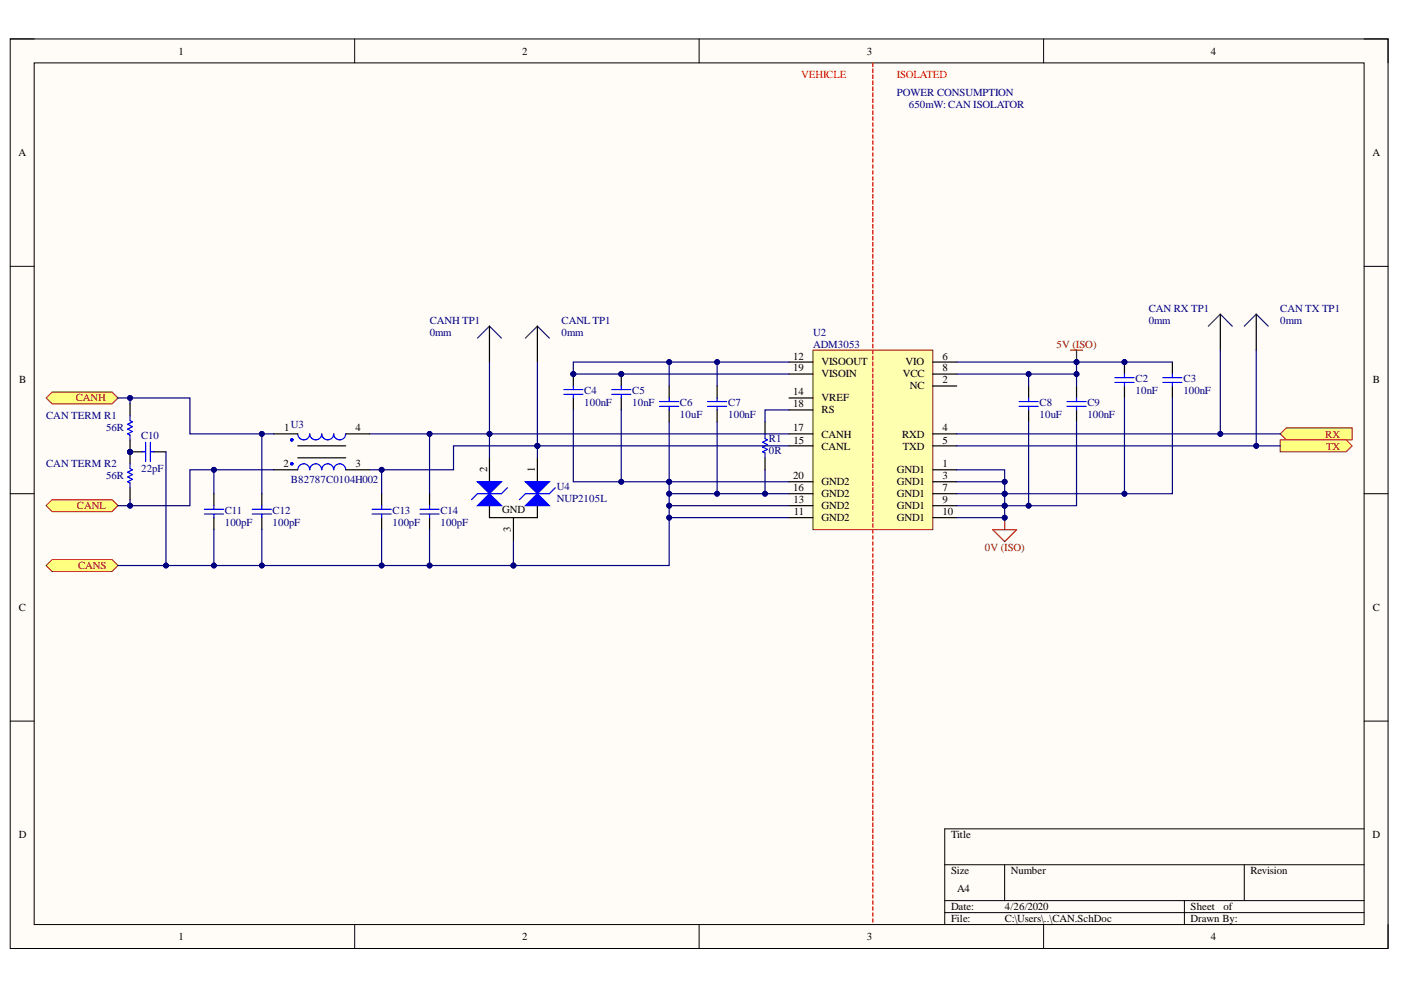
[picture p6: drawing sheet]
<svg xmlns="http://www.w3.org/2000/svg" width="297mm" height="210mm" viewBox="0 0 297 210" stroke-linecap="round" stroke-linejoin="round" font-family="sans-serif">
<path d="M2.2 8.3h292.1v192.8h-292.1z" fill-rule="evenodd" fill="#fffcf8"/>
<path d="M2.2 8.3h292.1v192.8h-292.1z" fill="none" stroke="#000" stroke-width=".21"/>
<path d="M7.2 13.3h282v182.7h-282z" fill-rule="evenodd" fill="#fffcf8"/>
<g fill="none" stroke="#000" stroke-width=".21">
<path d="M2.2 8.3h5M7.2 13.3h282v182.7h-282zM75.2 8.3v5M148.2 8.3v5M221.3 8.3v5M289.2 8.3h5.1v5M2.2 56.5h5M289.2 56.5h5.1M2.2 104.7h5M289.2 104.7h5.1M2.2 152.9h5M289.2 152.9h5.1"/>
<path d="M289.2 175.7h-88.9v20.3M75.2 196v5.1M148.2 196v5.1M200.3 183.3h88.9M200.3 191h88.9M200.3 193.5h88.9M213 183.3v7.7M221.3 196v5.1M251.1 191v5M263.8 183.3v7.7M294.3 196v5.1"/>
</g>
<path d="M172.4 74.2h25.4v38.1h-25.4z" fill-rule="evenodd" fill="#ffffb0"/>
<path d="M172.4 74.2h25.4v38.1h-25.4z" fill="none" stroke="#800000" stroke-width=".21"/>
<g fill="none" stroke="#000" stroke-width=".25">
<path d="M167.3 76.8h5.1M167.3 79.3h5.1M197.8 76.8h5.1M197.8 79.3h5.1M167.3 92h5.1M167.3 84.4h5.1M167.3 94.5h5.1M167.3 86.9h5.1M197.8 99.6h5.1M197.8 81.8h5.1M197.8 92h5.1M197.8 94.5h5.1"/>
<path d="M167.3 102.1h5.1M167.3 104.7h5.1M167.3 107.2h5.1M167.3 109.8h5.1M197.8 102.1h5.1M197.8 104.7h5.1M197.8 107.2h5.1M197.8 109.8h5.1"/>
</g>
<path d="M9.8 119.9l1.3-1.3h12.7l1.2 1.3-1.2 1.3h-12.7z" fill-rule="evenodd" fill="#ffff80"/>
<path d="M9.8 119.9l1.3-1.3h12.7l1.2 1.3-1.2 1.3h-12.7z" fill="none" stroke="#800000" stroke-width=".21"/>
<path d="M210.5 112.3h5l-2.5 2.5zM213 109.8v2.5" fill="none" stroke="#800000" stroke-width=".25"/>
<circle cx="213" cy="109.8" r=".51" fill="#000080"/>
<circle cx="213" cy="109.8" r=".51" fill="none" stroke="#000080" stroke-width=".21"/>
<path d="M227 74.2h2.5M228.2 74.2v2.6" fill="none" stroke="#800000" stroke-width=".25"/>
<circle cx="228.2" cy="76.8" r=".51" fill="#000080"/>
<circle cx="228.2" cy="76.8" r=".51" fill="none" stroke="#000080" stroke-width=".21"/>
<path d="M271.4 92l1.3-1.3h14v2.6h-14z" fill-rule="evenodd" fill="#ffff80"/>
<path d="M271.4 92l1.3-1.3h14v2.6h-14z" fill="none" stroke="#800000" stroke-width=".21"/>
<g fill="none" stroke="#f00" stroke-width=".25">
<path d="M185.1 13.3v.8M185.1 14.6v.8M185.1 15.9v.8M185.1 17.1v.8M185.1 18.4v.8M185.1 19.7v.8M185.1 20.9v.8M185.1 22.2v.8M185.1 23.5v.8M185.1 24.8v.7M185.1 26v.8M185.1 27.3v.8"/>
<path d="M185.1 28.6v.8M185.1 29.8v.8M185.1 31.1v.8M185.1 32.4v.8M185.1 33.6v.8M185.1 34.9v.8M185.1 36.2v.8M185.1 37.4v.8M185.1 38.7v.8M185.1 40v.8M185.1 41.2v.8M185.1 42.5v.8"/>
<path d="M185.1 43.8v.8M185.1 45v.8M185.1 46.3v.8M185.1 47.6v.8M185.1 48.9v.7M185.1 50.1v.8M185.1 51.4v.8M185.1 52.7v.8M185.1 53.9v.8M185.1 55.2v.8M185.1 56.5v.8M185.1 57.7v.8"/>
<path d="M185.1 59v.8M185.1 60.3v.8M185.1 61.5v.8M185.1 62.8v.8M185.1 64.1v.8M185.1 65.3v.8M185.1 66.6v.8M185.1 67.9v.8M185.1 69.2v.7M185.1 70.4v.8M185.1 71.7v.8M185.1 73v.8"/>
<path d="M185.1 74.2v.8M185.1 75.5v.8M185.1 76.8v.8M185.1 78v.8M185.1 79.3v.8M185.1 80.6v.8M185.1 81.8v.8M185.1 83.1v.8M185.1 84.4v.8M185.1 85.7v.7M185.1 86.9v.8M185.1 88.2v.8"/>
<path d="M185.1 89.5v.8M185.1 90.7v.8M185.1 92v.8M185.1 93.3v.8M185.1 94.5v.8M185.1 95.8v.8M185.1 97.1v.8M185.1 98.3v.8M185.1 99.6v.8M185.1 100.9v.8M185.1 102.1v.8M185.1 103.4v.8"/>
<path d="M185.1 104.7v.8M185.1 106v.7M185.1 107.2v.8M185.1 108.5v.8M185.1 109.8v.8M185.1 111v.8M185.1 112.3v.8M185.1 113.6v.8M185.1 114.8v.8M185.1 116.1v.8M185.1 117.4v.8M185.1 118.6v.8"/>
<path d="M185.1 119.9v.8M185.1 121.2v.8M185.1 122.4v.8M185.1 123.7v.8M185.1 125v.8M185.1 126.2v.8M185.1 127.5v.8M185.1 128.8v.8M185.1 130.1v.7M185.1 131.3v.8M185.1 132.6v.8M185.1 133.9v.8"/>
<path d="M185.1 135.1v.8M185.1 136.4v.8M185.1 137.7v.8M185.1 138.9v.8M185.1 140.2v.8M185.1 141.5v.8M185.1 142.7v.8M185.1 144v.8M185.1 145.3v.8M185.1 146.5v.8M185.1 147.8v.8M185.1 149.1v.8"/>
<path d="M185.1 150.4v.7M185.1 151.6v.8M185.1 152.9v.8M185.1 154.2v.8M185.1 155.4v.8M185.1 156.7v.8M185.1 158v.8M185.1 159.2v.8M185.1 160.5v.8M185.1 161.8v.8M185.1 163v.8M185.1 164.3v.8"/>
<path d="M185.1 165.6v.8M185.1 166.9v.7M185.1 168.1v.8M185.1 169.4v.8M185.1 170.7v.8M185.1 171.9v.8M185.1 173.2v.8M185.1 174.5v.8M185.1 175.7v.8M185.1 177v.8M185.1 178.3v.8M185.1 179.5v.8"/>
<path d="M185.1 180.8v.8M185.1 182.1v.8M185.1 183.3v.8M185.1 184.6v.8M185.1 185.9v.8M185.1 187.2v.7M185.1 188.4v.8M185.1 189.7v.8M185.1 191v.8M185.1 192.2v.8M185.1 193.5v.8M185.1 194.8v.8"/>
</g>
<circle cx="121.6" cy="79.3" r=".51" fill="#000080"/>
<circle cx="121.6" cy="79.3" r=".51" fill="none" stroke="#000080" stroke-width=".21"/>
<path d="M121.6 79.3v2.5M121.6 84.4v2.5" fill="none" stroke="#000" stroke-width=".25"/>
<circle cx="121.6" cy="79.3" r=".51" fill="#000080"/>
<circle cx="121.6" cy="79.3" r=".51" fill="none" stroke="#000080" stroke-width=".21"/>
<g fill="none" stroke="#00f" stroke-width=".25">
<path d="M248.6 79.3v.8M119.5 82.6h4.1M119.5 83.6h4.1M121.6 81.8v.8M121.6 83.6v.8M150 85.1h4.1M150 86.2h4.1M152 84.4v.7M152 86.2v.7M226.2 85.1h4.1M226.2 86.2h4.1M228.2 84.4v.7"/>
<path d="M228.2 86.2v.7M246.5 80.1h4.1M246.5 81.1h4.1M248.6 81.1v.7"/>
</g>
<path d="M248.6 76.8v2.5M152 81.8v2.6M152 86.9v2.6M228.2 81.8v2.6M228.2 86.9v2.6M248.6 81.8v2.6" fill="none" stroke="#000" stroke-width=".25"/>
<circle cx="131.7" cy="79.3" r=".51" fill="#000080"/>
<circle cx="131.7" cy="79.3" r=".51" fill="none" stroke="#000080" stroke-width=".21"/>
<path d="M131.7 79.3v2.5M131.7 84.4v2.5" fill="none" stroke="#000" stroke-width=".25"/>
<circle cx="131.7" cy="79.3" r=".51" fill="#000080"/>
<circle cx="131.7" cy="79.3" r=".51" fill="none" stroke="#000080" stroke-width=".21"/>
<path d="M129.7 82.6h4M129.7 83.6h4M131.7 81.8v.8M131.7 83.6v.8" fill="none" stroke="#00f" stroke-width=".25"/>
<circle cx="238.4" cy="76.8" r=".51" fill="#000080"/>
<circle cx="238.4" cy="76.8" r=".51" fill="none" stroke="#000080" stroke-width=".21"/>
<path d="M238.4 76.8v2.5M238.4 81.8v2.6" fill="none" stroke="#000" stroke-width=".25"/>
<circle cx="238.4" cy="76.8" r=".51" fill="#000080"/>
<circle cx="238.4" cy="76.8" r=".51" fill="none" stroke="#000080" stroke-width=".21"/>
<path d="M238.4 79.3v.8M139.8 85.1h4.1M139.8 86.2h4.1M141.9 84.4v.7M141.9 86.2v.7M216.1 85.1h4M216.1 86.2h4M218.1 84.4v.7M218.1 86.2v.7M236.4 80.1h4M236.4 81.1h4M238.4 81.1v.7" fill="none" stroke="#00f" stroke-width=".25"/>
<path d="M141.9 81.8v2.6M141.9 86.9v2.6M218.1 81.8v2.6M218.1 86.9v2.6" fill="none" stroke="#000" stroke-width=".25"/>
<path d="M9.8 107.2l1.3-1.3h12.7l1.2 1.3-1.2 1.3h-12.7z" fill-rule="evenodd" fill="#ffff80"/>
<path d="M9.8 107.2l1.3-1.3h12.7l1.2 1.3-1.2 1.3h-12.7z" fill="none" stroke="#800000" stroke-width=".21"/>
<circle cx="27.6" cy="95.8" r=".51" fill="#000080"/>
<circle cx="27.6" cy="95.8" r=".51" fill="none" stroke="#000080" stroke-width=".21"/>
<path d="M27.6 95.8h2.5M32.7 95.8h2.5" fill="none" stroke="#000" stroke-width=".25"/>
<circle cx="27.6" cy="95.8" r=".51" fill="#000080"/>
<circle cx="27.6" cy="95.8" r=".51" fill="none" stroke="#000080" stroke-width=".21"/>
<path d="M30.1 95.8h.8M30.9 93.8v4M31.9 93.8v4M31.9 95.8h.8" fill="none" stroke="#00f" stroke-width=".25"/>
<circle cx="27.6" cy="95.8" r=".51" fill="#000080"/>
<circle cx="27.6" cy="95.8" r=".51" fill="none" stroke="#000080" stroke-width=".21"/>
<path d="M27.6 85.6v2.6M27.6 93.3v2.5" fill="none" stroke="#000" stroke-width=".25"/>
<circle cx="27.6" cy="95.8" r=".51" fill="#000080"/>
<circle cx="27.6" cy="95.8" r=".51" fill="none" stroke="#000080" stroke-width=".21"/>
<path d="M27.6 88.2v1l.5 .3-1 .5 1 .5-1 .5 1 .5-1 .5 .5 .2v1.1" fill="none" stroke="#00f" stroke-width=".25"/>
<circle cx="27.6" cy="95.8" r=".51" fill="#000080"/>
<circle cx="27.6" cy="95.8" r=".51" fill="none" stroke="#000080" stroke-width=".21"/>
<path d="M27.6 95.8v2.5" fill="none" stroke="#000" stroke-width=".25"/>
<circle cx="27.6" cy="95.8" r=".51" fill="#000080"/>
<circle cx="27.6" cy="95.8" r=".51" fill="none" stroke="#000080" stroke-width=".21"/>
<path d="M27.6 103.4v2.5" fill="none" stroke="#000" stroke-width=".25"/>
<path d="M27.6 98.3v1l.5 .3-1 .5 1 .5-1 .5 1 .5-1 .5 .5 .3v1" fill="none" stroke="#00f" stroke-width=".25"/>
<path d="M9.8 84.4l1.3-1.3h12.7l1.2 1.3-1.2 1.2h-12.7z" fill-rule="evenodd" fill="#ffff80"/>
<path d="M9.8 84.4l1.3-1.3h12.7l1.2 1.3-1.2 1.2h-12.7z" fill="none" stroke="#800000" stroke-width=".21"/>
<path d="M103.8 69.2v7.6M113.9 69.2v7.6M258.7 66.6v7.6M266.3 66.6v7.6M45.3 104.7v2.5M45.3 109.8v2.5M55.5 104.7v2.5M55.5 109.8v2.5M80.9 104.7v2.5M80.9 109.8v2.5M91.1 104.7v2.5M91.1 109.8v2.5" fill="none" stroke="#000" stroke-width=".25"/>
<g fill="none" stroke="#00f" stroke-width=".25">
<path d="M43.3 108h4.1M43.3 109h4.1M45.3 107.2v.8M45.3 109v.8M53.5 108h4M53.5 109h4M55.5 107.2v.8M55.5 109v.8M78.9 108h4M78.9 109h4M80.9 107.2v.8M80.9 109v.8"/>
<path d="M89 108h4.1M89 109h4.1M91.1 107.2v.8M91.1 109v.8"/>
</g>
<path d="M101.2 71.7l2.6-2.5 2.5 2.5M111.4 71.7l2.5-2.5 2.6 2.5M256.2 69.2l2.5-2.6 2.6 2.6M263.8 69.2l2.5-2.6 2.6 2.6" fill="none" stroke="#073763" stroke-width=".25"/>
<path d="M271.4 93.3h14l1.3 1.2-1.3 1.3h-14z" fill-rule="evenodd" fill="#ffff80"/>
<path d="M271.4 93.3h14l1.3 1.2-1.3 1.3h-14z" fill="none" stroke="#800000" stroke-width=".21"/>
<path d="M103.8 97.1v5M113.9 97.1v5M162.2 89.5v2.5M162.2 97.1v2.5" fill="none" stroke="#000" stroke-width=".25"/>
<path d="M162.2 92v1l.5 .3-1 .5 1 .5-1 .5 1 .5-1 .5 .5 .3v1" fill="none" stroke="#00f" stroke-width=".25"/>
<path d="M101.2 102.1h5.1l-2.5 2.6z" fill="#00f"/>
<path d="M101.2 102.1h5.1l-2.5 2.6zM107.6 103.4l-1.3 1.3h-5.1l-1.2 1.2M117.7 103.4l-1.2 1.3h-5.1l-1.3 1.2" fill="none" stroke="#00f" stroke-width=".25"/>
<path d="M103.8 107.2v2.6h10.1v-2.6M108.9 109.8v5" fill="none" stroke="#000" stroke-width=".25"/>
<path d="M101.2 107.2l2.6-2.5 2.5 2.5z" fill="#00f"/>
<path d="M101.2 107.2l2.6-2.5 2.5 2.5z" fill="none" stroke="#00f" stroke-width=".25"/>
<path d="M111.4 102.1h5.1l-2.6 2.6z" fill="#00f"/>
<path d="M111.4 102.1h5.1l-2.6 2.6z" fill="none" stroke="#00f" stroke-width=".25"/>
<path d="M111.4 107.2l2.5-2.5 2.6 2.5z" fill="#00f"/>
<path d="M111.4 107.2l2.5-2.5 2.6 2.5z" fill="none" stroke="#00f" stroke-width=".25"/>
<path d="M167.3 92h-63.5v5.1" fill="none" stroke="#11037f" stroke-width=".25"/>
<circle cx="103.8" cy="92" r=".51" fill="#000080"/>
<circle cx="103.8" cy="92" r=".51" fill="none" stroke="#000080" stroke-width=".21"/>
<path d="M113.9 94.5v2.6" fill="none" stroke="#11037f" stroke-width=".25"/>
<circle cx="113.9" cy="94.5" r=".51" fill="#000080"/>
<circle cx="113.9" cy="94.5" r=".51" fill="none" stroke="#000080" stroke-width=".21"/>
<path d="M108.9 114.8v5.1" fill="none" stroke="#11037f" stroke-width=".25"/>
<circle cx="108.9" cy="119.9" r=".51" fill="#000080"/>
<circle cx="108.9" cy="119.9" r=".51" fill="none" stroke="#000080" stroke-width=".21"/>
<path d="M141.9 76.8v5M167.3 86.9h-5.1v2.6" fill="none" stroke="#000080" stroke-width=".25"/>
<circle cx="141.9" cy="76.8" r=".51" fill="#000080"/>
<circle cx="141.9" cy="76.8" r=".51" fill="none" stroke="#000080" stroke-width=".21"/>
<path d="M141.9 109.8v10.1h-33" fill="none" stroke="#000080" stroke-width=".25"/>
<circle cx="141.9" cy="109.8" r=".51" fill="#000080"/>
<circle cx="141.9" cy="109.8" r=".51" fill="none" stroke="#000080" stroke-width=".21"/>
<circle cx="108.9" cy="119.9" r=".51" fill="#000080"/>
<circle cx="108.9" cy="119.9" r=".51" fill="none" stroke="#000080" stroke-width=".21"/>
<path d="M202.9 107.2h10.1v2.6h-10.1" fill="none" stroke="#11037f" stroke-width=".25"/>
<circle cx="213" cy="109.8" r=".51" fill="#000080"/>
<circle cx="213" cy="109.8" r=".51" fill="none" stroke="#000080" stroke-width=".21"/>
<circle cx="213" cy="107.2" r=".51" fill="#000080"/>
<circle cx="213" cy="107.2" r=".51" fill="none" stroke="#000080" stroke-width=".21"/>
<path d="M202.9 104.7h10.1v2.5" fill="none" stroke="#11037f" stroke-width=".25"/>
<circle cx="213" cy="107.2" r=".51" fill="#000080"/>
<circle cx="213" cy="107.2" r=".51" fill="none" stroke="#000080" stroke-width=".21"/>
<circle cx="213" cy="104.7" r=".51" fill="#000080"/>
<circle cx="213" cy="104.7" r=".51" fill="none" stroke="#000080" stroke-width=".21"/>
<path d="M202.9 102.1h10.1v2.6" fill="none" stroke="#11037f" stroke-width=".25"/>
<circle cx="213" cy="104.7" r=".51" fill="#000080"/>
<circle cx="213" cy="104.7" r=".51" fill="none" stroke="#000080" stroke-width=".21"/>
<circle cx="213" cy="102.1" r=".51" fill="#000080"/>
<circle cx="213" cy="102.1" r=".51" fill="none" stroke="#000080" stroke-width=".21"/>
<path d="M202.9 99.6h10.1v2.5" fill="none" stroke="#11037f" stroke-width=".25"/>
<circle cx="213" cy="102.1" r=".51" fill="#000080"/>
<circle cx="213" cy="102.1" r=".51" fill="none" stroke="#000080" stroke-width=".21"/>
<path d="M218.1 79.3v2.5" fill="none" stroke="#11037f" stroke-width=".25"/>
<circle cx="218.1" cy="79.3" r=".51" fill="#000080"/>
<circle cx="218.1" cy="79.3" r=".51" fill="none" stroke="#000080" stroke-width=".21"/>
<path d="M218.1 89.5v17.7h-5.1" fill="none" stroke="#11037f" stroke-width=".25"/>
<circle cx="218.1" cy="107.2" r=".51" fill="#000080"/>
<circle cx="218.1" cy="107.2" r=".51" fill="none" stroke="#000080" stroke-width=".21"/>
<circle cx="213" cy="107.2" r=".51" fill="#000080"/>
<circle cx="213" cy="107.2" r=".51" fill="none" stroke="#000080" stroke-width=".21"/>
<path d="M228.2 89.5v17.7h-10.1" fill="none" stroke="#11037f" stroke-width=".25"/>
<circle cx="218.1" cy="107.2" r=".51" fill="#000080"/>
<circle cx="218.1" cy="107.2" r=".51" fill="none" stroke="#000080" stroke-width=".21"/>
<path d="M238.4 84.4v20.3h-25.4" fill="none" stroke="#11037f" stroke-width=".25"/>
<circle cx="238.4" cy="104.7" r=".51" fill="#000080"/>
<circle cx="238.4" cy="104.7" r=".51" fill="none" stroke="#000080" stroke-width=".21"/>
<circle cx="213" cy="104.7" r=".51" fill="#000080"/>
<circle cx="213" cy="104.7" r=".51" fill="none" stroke="#000080" stroke-width=".21"/>
<path d="M248.6 84.4v20.3h-10.2" fill="none" stroke="#11037f" stroke-width=".25"/>
<circle cx="238.4" cy="104.7" r=".51" fill="#000080"/>
<circle cx="238.4" cy="104.7" r=".51" fill="none" stroke="#000080" stroke-width=".21"/>
<path d="M228.2 76.8v2.5" fill="none" stroke="#11037f" stroke-width=".25"/>
<circle cx="228.2" cy="76.8" r=".51" fill="#000080"/>
<circle cx="228.2" cy="76.8" r=".51" fill="none" stroke="#000080" stroke-width=".21"/>
<circle cx="228.2" cy="79.3" r=".51" fill="#000080"/>
<circle cx="228.2" cy="79.3" r=".51" fill="none" stroke="#000080" stroke-width=".21"/>
<path d="M113.9 94.5h53.4" fill="none" stroke="#000080" stroke-width=".25"/>
<circle cx="113.9" cy="94.5" r=".51" fill="#000080"/>
<circle cx="113.9" cy="94.5" r=".51" fill="none" stroke="#000080" stroke-width=".21"/>
<path d="M167.3 107.2h-25.4v2.6h25.4" fill="none" stroke="#000080" stroke-width=".25"/>
<circle cx="141.9" cy="107.2" r=".51" fill="#000080"/>
<circle cx="141.9" cy="107.2" r=".51" fill="none" stroke="#000080" stroke-width=".21"/>
<circle cx="141.9" cy="109.8" r=".51" fill="#000080"/>
<circle cx="141.9" cy="109.8" r=".51" fill="none" stroke="#000080" stroke-width=".21"/>
<path d="M152 76.8v5" fill="none" stroke="#000080" stroke-width=".25"/>
<circle cx="152" cy="76.8" r=".51" fill="#000080"/>
<circle cx="152" cy="76.8" r=".51" fill="none" stroke="#000080" stroke-width=".21"/>
<path d="M162.2 99.6v5.1" fill="none" stroke="#000080" stroke-width=".25"/>
<circle cx="162.2" cy="104.7" r=".51" fill="#000080"/>
<circle cx="162.2" cy="104.7" r=".51" fill="none" stroke="#000080" stroke-width=".21"/>
<path d="M131.7 86.9v15.2" fill="none" stroke="#000080" stroke-width=".25"/>
<circle cx="131.7" cy="102.1" r=".51" fill="#000080"/>
<circle cx="131.7" cy="102.1" r=".51" fill="none" stroke="#000080" stroke-width=".21"/>
<path d="M91.1 92v12.7" fill="none" stroke="#000080" stroke-width=".25"/>
<circle cx="91.1" cy="92" r=".51" fill="#000080"/>
<circle cx="91.1" cy="92" r=".51" fill="none" stroke="#000080" stroke-width=".21"/>
<path d="M80.9 99.6v5.1" fill="none" stroke="#000080" stroke-width=".25"/>
<circle cx="80.9" cy="99.6" r=".51" fill="#000080"/>
<circle cx="80.9" cy="99.6" r=".51" fill="none" stroke="#000080" stroke-width=".21"/>
<path d="M141.9 89.5v12.6" fill="none" stroke="#000080" stroke-width=".25"/>
<circle cx="141.9" cy="102.1" r=".51" fill="#000080"/>
<circle cx="141.9" cy="102.1" r=".51" fill="none" stroke="#000080" stroke-width=".21"/>
<path d="M152 89.5v15.2" fill="none" stroke="#000080" stroke-width=".25"/>
<circle cx="152" cy="104.7" r=".51" fill="#000080"/>
<circle cx="152" cy="104.7" r=".51" fill="none" stroke="#000080" stroke-width=".21"/>
<path d="M121.6 86.9v15.2h45.7" fill="none" stroke="#000080" stroke-width=".25"/>
<circle cx="131.7" cy="102.1" r=".51" fill="#000080"/>
<circle cx="131.7" cy="102.1" r=".51" fill="none" stroke="#000080" stroke-width=".21"/>
<circle cx="141.9" cy="102.1" r=".51" fill="#000080"/>
<circle cx="141.9" cy="102.1" r=".51" fill="none" stroke="#000080" stroke-width=".21"/>
<path d="M167.3 76.8h-45.7v2.5h45.7" fill="none" stroke="#000080" stroke-width=".25"/>
<circle cx="152" cy="76.8" r=".51" fill="#000080"/>
<circle cx="152" cy="76.8" r=".51" fill="none" stroke="#000080" stroke-width=".21"/>
<circle cx="141.9" cy="76.8" r=".51" fill="#000080"/>
<circle cx="141.9" cy="76.8" r=".51" fill="none" stroke="#000080" stroke-width=".21"/>
<circle cx="121.6" cy="79.3" r=".51" fill="#000080"/>
<circle cx="121.6" cy="79.3" r=".51" fill="none" stroke="#000080" stroke-width=".21"/>
<circle cx="131.7" cy="79.3" r=".51" fill="#000080"/>
<circle cx="131.7" cy="79.3" r=".51" fill="none" stroke="#000080" stroke-width=".21"/>
<path d="M202.9 79.3h25.3v2.5" fill="none" stroke="#11037f" stroke-width=".25"/>
<circle cx="218.1" cy="79.3" r=".51" fill="#000080"/>
<circle cx="218.1" cy="79.3" r=".51" fill="none" stroke="#000080" stroke-width=".21"/>
<circle cx="228.2" cy="79.3" r=".51" fill="#000080"/>
<circle cx="228.2" cy="79.3" r=".51" fill="none" stroke="#000080" stroke-width=".21"/>
<path d="M202.9 76.8h45.7" fill="none" stroke="#11037f" stroke-width=".25"/>
<circle cx="228.2" cy="76.8" r=".51" fill="#000080"/>
<circle cx="228.2" cy="76.8" r=".51" fill="none" stroke="#000080" stroke-width=".21"/>
<circle cx="238.4" cy="76.8" r=".51" fill="#000080"/>
<circle cx="238.4" cy="76.8" r=".51" fill="none" stroke="#000080" stroke-width=".21"/>
<path d="M141.9 102.1v2.6" fill="none" stroke="#000080" stroke-width=".25"/>
<circle cx="141.9" cy="104.7" r=".51" fill="#000080"/>
<circle cx="141.9" cy="104.7" r=".51" fill="none" stroke="#000080" stroke-width=".21"/>
<circle cx="141.9" cy="102.1" r=".51" fill="#000080"/>
<circle cx="141.9" cy="102.1" r=".51" fill="none" stroke="#000080" stroke-width=".21"/>
<path d="M113.9 94.5h-17.7v5.1h-17.8" fill="none" stroke="#000080" stroke-width=".25"/>
<circle cx="80.9" cy="99.6" r=".51" fill="#000080"/>
<circle cx="80.9" cy="99.6" r=".51" fill="none" stroke="#000080" stroke-width=".21"/>
<circle cx="113.9" cy="94.5" r=".51" fill="#000080"/>
<circle cx="113.9" cy="94.5" r=".51" fill="none" stroke="#000080" stroke-width=".21"/>
<path d="M78.4 92h25.4" fill="none" stroke="#11037f" stroke-width=".25"/>
<circle cx="103.8" cy="92" r=".51" fill="#000080"/>
<circle cx="103.8" cy="92" r=".51" fill="none" stroke="#000080" stroke-width=".21"/>
<circle cx="91.1" cy="92" r=".51" fill="#000080"/>
<circle cx="91.1" cy="92" r=".51" fill="none" stroke="#000080" stroke-width=".21"/>
<path d="M167.3 104.7h-25.4v2.5" fill="none" stroke="#000080" stroke-width=".25"/>
<circle cx="141.9" cy="107.2" r=".51" fill="#000080"/>
<circle cx="141.9" cy="107.2" r=".51" fill="none" stroke="#000080" stroke-width=".21"/>
<circle cx="141.9" cy="104.7" r=".51" fill="#000080"/>
<circle cx="141.9" cy="104.7" r=".51" fill="none" stroke="#000080" stroke-width=".21"/>
<circle cx="152" cy="104.7" r=".51" fill="#000080"/>
<circle cx="152" cy="104.7" r=".51" fill="none" stroke="#000080" stroke-width=".21"/>
<circle cx="162.2" cy="104.7" r=".51" fill="#000080"/>
<circle cx="162.2" cy="104.7" r=".51" fill="none" stroke="#000080" stroke-width=".21"/>
<path d="M35.2 95.8v24.1" fill="none" stroke="#000080" stroke-width=".25"/>
<circle cx="35.2" cy="119.9" r=".51" fill="#000080"/>
<circle cx="35.2" cy="119.9" r=".51" fill="none" stroke="#000080" stroke-width=".21"/>
<path d="M27.6 105.9v1.3h-2.6" fill="none" stroke="#000080" stroke-width=".25"/>
<circle cx="27.6" cy="107.2" r=".51" fill="#000080"/>
<circle cx="27.6" cy="107.2" r=".51" fill="none" stroke="#000080" stroke-width=".21"/>
<path d="M25 84.4h2.6v1.2" fill="none" stroke="#000080" stroke-width=".25"/>
<circle cx="27.6" cy="84.4" r=".51" fill="#000080"/>
<circle cx="27.6" cy="84.4" r=".51" fill="none" stroke="#000080" stroke-width=".21"/>
<path d="M55.5 92v12.7" fill="none" stroke="#000080" stroke-width=".25"/>
<circle cx="55.5" cy="92" r=".51" fill="#000080"/>
<circle cx="55.5" cy="92" r=".51" fill="none" stroke="#000080" stroke-width=".21"/>
<path d="M25 119.9h83.9" fill="none" stroke="#000080" stroke-width=".25"/>
<circle cx="35.2" cy="119.9" r=".51" fill="#000080"/>
<circle cx="35.2" cy="119.9" r=".51" fill="none" stroke="#000080" stroke-width=".21"/>
<circle cx="45.4" cy="119.9" r=".51" fill="#000080"/>
<circle cx="45.4" cy="119.9" r=".51" fill="none" stroke="#000080" stroke-width=".21"/>
<circle cx="55.5" cy="119.9" r=".51" fill="#000080"/>
<circle cx="55.5" cy="119.9" r=".51" fill="none" stroke="#000080" stroke-width=".21"/>
<circle cx="80.9" cy="119.9" r=".51" fill="#000080"/>
<circle cx="80.9" cy="119.9" r=".51" fill="none" stroke="#000080" stroke-width=".21"/>
<circle cx="91.1" cy="119.9" r=".51" fill="#000080"/>
<circle cx="91.1" cy="119.9" r=".51" fill="none" stroke="#000080" stroke-width=".21"/>
<circle cx="108.9" cy="119.9" r=".51" fill="#000080"/>
<circle cx="108.9" cy="119.9" r=".51" fill="none" stroke="#000080" stroke-width=".21"/>
<path d="M80.9 112.3v7.6" fill="none" stroke="#000080" stroke-width=".25"/>
<circle cx="80.9" cy="119.9" r=".51" fill="#000080"/>
<circle cx="80.9" cy="119.9" r=".51" fill="none" stroke="#000080" stroke-width=".21"/>
<path d="M91.1 112.3v7.6" fill="none" stroke="#000080" stroke-width=".25"/>
<circle cx="91.1" cy="119.9" r=".51" fill="#000080"/>
<circle cx="91.1" cy="119.9" r=".51" fill="none" stroke="#000080" stroke-width=".21"/>
<path d="M55.5 112.3v7.6" fill="none" stroke="#000080" stroke-width=".25"/>
<circle cx="55.5" cy="119.9" r=".51" fill="#000080"/>
<circle cx="55.5" cy="119.9" r=".51" fill="none" stroke="#000080" stroke-width=".21"/>
<path d="M45.3 112.3v7.6" fill="none" stroke="#000080" stroke-width=".25"/>
<circle cx="45.4" cy="119.9" r=".51" fill="#000080"/>
<circle cx="45.4" cy="119.9" r=".51" fill="none" stroke="#000080" stroke-width=".21"/>
<path d="M27.6 84.4h12.7v7.6h17.8" fill="none" stroke="#000080" stroke-width=".25"/>
<circle cx="55.5" cy="92" r=".51" fill="#000080"/>
<circle cx="55.5" cy="92" r=".51" fill="none" stroke="#000080" stroke-width=".21"/>
<circle cx="27.6" cy="84.4" r=".51" fill="#000080"/>
<circle cx="27.6" cy="84.4" r=".51" fill="none" stroke="#000080" stroke-width=".21"/>
<path d="M58.1 99.6h-17.8v7.6h-12.7" fill="none" stroke="#000080" stroke-width=".25"/>
<circle cx="45.4" cy="99.6" r=".51" fill="#000080"/>
<circle cx="45.4" cy="99.6" r=".51" fill="none" stroke="#000080" stroke-width=".21"/>
<circle cx="27.6" cy="107.2" r=".51" fill="#000080"/>
<circle cx="27.6" cy="107.2" r=".51" fill="none" stroke="#000080" stroke-width=".21"/>
<path d="M45.3 99.6v5.1" fill="none" stroke="#000080" stroke-width=".25"/>
<circle cx="45.4" cy="99.6" r=".51" fill="#000080"/>
<circle cx="45.4" cy="99.6" r=".51" fill="none" stroke="#000080" stroke-width=".21"/>
<path d="M113.9 76.8v17.7" fill="none" stroke="#000080" stroke-width=".25"/>
<circle cx="113.9" cy="94.5" r=".51" fill="#000080"/>
<circle cx="113.9" cy="94.5" r=".51" fill="none" stroke="#000080" stroke-width=".21"/>
<path d="M103.8 76.8v15.2" fill="none" stroke="#000080" stroke-width=".25"/>
<circle cx="103.8" cy="92" r=".51" fill="#000080"/>
<circle cx="103.8" cy="92" r=".51" fill="none" stroke="#000080" stroke-width=".21"/>
<path d="M266.3 74.2v20.3h-63.4" fill="none" stroke="#000080" stroke-width=".25"/>
<circle cx="266.4" cy="94.5" r=".51" fill="#000080"/>
<circle cx="266.4" cy="94.5" r=".51" fill="none" stroke="#000080" stroke-width=".21"/>
<path d="M258.7 74.2v17.8" fill="none" stroke="#000080" stroke-width=".25"/>
<circle cx="258.7" cy="92" r=".51" fill="#000080"/>
<circle cx="258.7" cy="92" r=".51" fill="none" stroke="#000080" stroke-width=".21"/>
<path d="M202.9 92h68.5" fill="none" stroke="#11037f" stroke-width=".25"/>
<circle cx="258.7" cy="92" r=".51" fill="#000080"/>
<circle cx="258.7" cy="92" r=".51" fill="none" stroke="#000080" stroke-width=".21"/>
<path d="M266.3 94.5h5.1" fill="none" stroke="#000080" stroke-width=".25"/>
<circle cx="266.4" cy="94.5" r=".51" fill="#000080"/>
<circle cx="266.4" cy="94.5" r=".51" fill="none" stroke="#000080" stroke-width=".21"/>
<g fill="none" stroke="#00f" stroke-width=".25">
<path d="M63.1 99.6a1.27 1.27 0 0 1 1.3-1.3 1.27 1.27 0 0 1 1.3 1.3 1.27 1.27 0 0 1 1.2-1.3 1.27 1.27 0 0 1 1.3 1.3 1.27 1.27 0 0 1 1.3-1.3 1.27 1.27 0 0 1 1.3 1.3 1.27 1.27 0 0 1 1.2-1.3 1.27 1.27 0 0 1 1.3 1.3M63.1 92a1.27 1.27 0 0 0 1.3 1.3 1.27 1.27 0 0 0 1.3-1.3 1.27 1.27 0 0 0 1.2 1.3 1.27 1.27 0 0 0 1.3-1.3 1.27 1.27 0 0 0 1.3 1.3 1.27 1.27 0 0 0 1.3-1.3 1.27 1.27 0 0 0 1.2 1.3 1.27 1.27 0 0 0 1.3-1.3"/>
<circle cx="61.9" cy="98.3" r=".24"/>
<circle cx="61.9" cy="93.3" r=".24"/>
</g>
<path d="M58.1 92h5M58.1 99.6h5M63.1 94.5h10.2M63.1 97.1h10.2M73.3 92h5.1M73.3 99.6h5.1" fill="none" stroke="#000" stroke-width=".25"/>
<g font-size="2.3">
<text x="37.9" y="11.6">1</text>
<text x="110.7" y="11.6">2</text>
<text x="183.8" y="11.6">3</text>
<text x="256.7" y="11.6">4</text>
<text x="3.9" y="33.1">A</text>
<text x="291" y="33.1">A</text>
<text x="168.2" y="76.2">12</text>
<text x="174.2" y="77.5">VISOOUT</text>
<text x="192" y="77.5">VIO</text>
<text x="199.9" y="76.2">6</text>
<text x="4.1" y="81.3">B</text>
<text x="168.2" y="83.8">14</text>
<text x="168.2" y="78.8">19</text>
<text x="174.2" y="80">VISOIN</text>
<text x="191.4" y="80">VCC</text>
<text x="192.9" y="82.6">NC</text>
<text x="199.9" y="81.3">2</text>
<text x="199.9" y="78.8">8</text>
<text x="291" y="81.3">B</text>
<text x="168.2" y="86.4">18</text>
<text x="174.2" y="85.1">VREF</text>
<text x="174.2" y="87.6">RS</text>
<text x="60.3" y="91.4">1</text>
<text x="75.4" y="91.4">4</text>
<text x="168.2" y="91.4">17</text>
<text x="168.3" y="94">15</text>
<text x="174.2" y="95.3">CANL</text>
<text x="174.2" y="92.8">CANH</text>
<text x="191.2" y="92.8">RXD</text>
<text x="191.4" y="95.3">TXD</text>
<text x="199.9" y="91.4">4</text>
<text x="199.9" y="94">5</text>
<text x="60.1" y="99.1">2</text>
<text x="75.4" y="99.1">3</text>
<text x="103.3" y="100.1" transform="rotate(-90 103.3 100.1)">2</text>
<text x="113.4" y="100.1" transform="rotate(-90 113.4 100.1)">1</text>
<text x="168.2" y="101.6">20</text>
<text x="190.1" y="100.4">GND1</text>
<text x="199.9" y="99.1">1</text>
<text x="199.9" y="101.6">3</text>
<text x="168.2" y="104.2">16</text>
<text x="168.3" y="106.7">13</text>
<text x="174.2" y="108">GND2</text>
<text x="174.2" y="105.4">GND2</text>
<text x="174.2" y="102.9">GND2</text>
<text x="190.1" y="102.9">GND1</text>
<text x="190.1" y="105.4">GND1</text>
<text x="190.1" y="108">GND1</text>
<text x="199.9" y="104.2">7</text>
<text x="199.9" y="106.7">9</text>
<text x="106.5" y="108.7">GND</text>
<text x="108.3" y="112.7" transform="rotate(-90 108.3 112.7)">3</text>
<text x="168.3" y="109.2">11</text>
<text x="174.2" y="110.5">GND2</text>
<text x="190.1" y="110.5">GND1</text>
<text x="199.9" y="109.2">10</text>
<text x="4" y="129.5">C</text>
<text x="291" y="129.5">C</text>
<text x="4" y="177.7">D</text>
<text x="201.6" y="177.7">Title</text>
<text x="291" y="177.7">D</text>
<text x="201.6" y="185.4">Size</text>
<text x="214.3" y="185.4">Number</text>
<text x="265.1" y="185.4">Revision</text>
<text x="202.9" y="189.2">A4</text>
<text x="201.6" y="193">Date:</text>
<text x="201.6" y="195.5">File:</text>
<text x="213" y="193">4/26/2020</text>
<text x="213" y="195.5">C:\Users\..\CAN.SchDoc</text>
<text x="252.4" y="193">Sheet</text>
<text x="252.4" y="195.5">Drawn By:</text>
<text x="259.4" y="193">of</text>
<text x="37.9" y="199.3">1</text>
<text x="110.7" y="199.3">2</text>
<text x="183.8" y="199.3">3</text>
<text x="256.7" y="199.3">4</text>
</g>
<g font-size="2.3" fill="#f00">
<text x="169.9" y="16.6">VEHICLE</text>
<text x="190.1" y="16.6">ISOLATED</text>
</g>
<g font-size="2.3" fill="#000080">
<text x="190.1" y="20.4">POWER CONSUMPTION</text>
<text x="192.7" y="23">650mW: CAN ISOLATOR</text>
<text x="91.1" y="68.6">CANH TP1</text>
<text x="91.1" y="71.2">0mm</text>
<text x="119.1" y="68.6">CANL TP1</text>
<text x="119.1" y="71.2">0mm</text>
<text x="172.4" y="71.2">U2</text>
<text x="243.6" y="66.1">CAN RX TP1</text>
<text x="243.6" y="68.6">0mm</text>
<text x="271.4" y="66.1">CAN TX TP1</text>
<text x="271.4" y="68.6">0mm</text>
<text x="172.4" y="73.7">ADM3053</text>
<text x="123.9" y="83.6">C4</text>
<text x="134" y="83.6">C5</text>
<text x="240.8" y="81">C2</text>
<text x="240.8" y="83.6">10nF</text>
<text x="250.9" y="81">C3</text>
<text x="250.9" y="83.6">100nF</text>
<text x="9.8" y="88.9">CAN TERM R1</text>
<text x="123.9" y="86.1">100nF</text>
<text x="134" y="86.1">10nF</text>
<text x="144.2" y="86.1">C6</text>
<text x="144.2" y="88.6">10uF</text>
<text x="154.4" y="86.1">C7</text>
<text x="154.4" y="88.6">100nF</text>
<text x="220.4" y="86.1">C8</text>
<text x="220.4" y="88.6">10uF</text>
<text x="230.5" y="86.1">C9</text>
<text x="230.5" y="88.6">100nF</text>
<text x="22.5" y="91.4">56R</text>
<text x="29.9" y="93">C10</text>
<text x="61.7" y="90.7">U3</text>
<text x="163" y="93.8">R1</text>
<text x="9.8" y="99.1">CAN TERM R2</text>
<text x="22.5" y="101.6">56R</text>
<text x="29.9" y="100.1">22pF</text>
<text x="163" y="96.3">0R</text>
<text x="61.7" y="102.4">B82787C0104H002</text>
<text x="118.1" y="103.9">U4</text>
<text x="118.1" y="106.4">NUP2105L</text>
<text x="47.7" y="109">C11</text>
<text x="47.7" y="111.5">100pF</text>
<text x="57.8" y="109">C12</text>
<text x="57.8" y="111.5">100pF</text>
<text x="83.2" y="109">C13</text>
<text x="83.2" y="111.5">100pF</text>
<text x="93.4" y="109">C14</text>
<text x="93.4" y="111.5">100pF</text>
</g>
<g font-size="2.3" fill="#800000">
<text x="224" y="73.7">5V (ISO)</text>
<text x="16.1" y="85.1">CANH</text>
<text x="281" y="92.8">RX</text>
<text x="281.2" y="95.3">TX</text>
<text x="16.3" y="108">CANL</text>
<text x="208.8" y="116.8">0V (ISO)</text>
<text x="16.6" y="120.6">CANS</text>
</g>
</svg>
